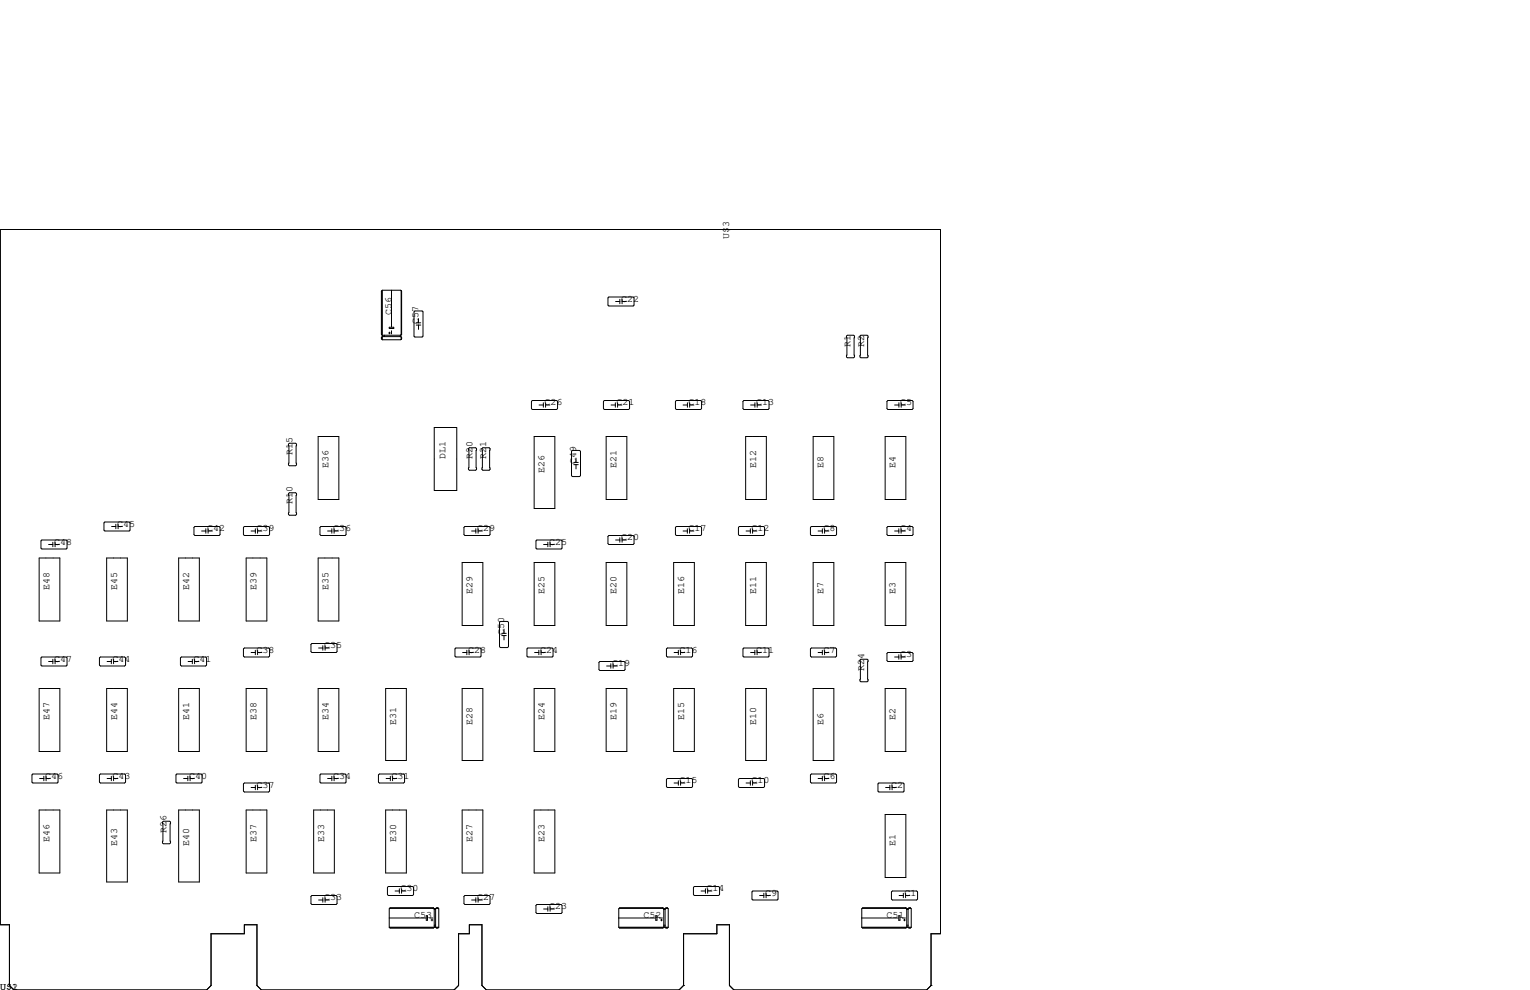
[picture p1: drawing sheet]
<svg xmlns="http://www.w3.org/2000/svg" width="432mm" height="279mm" viewBox="0 0 432 279" stroke-linecap="round" stroke-linejoin="round" font-family="sans-serif">
<g fill="none" stroke="#000" stroke-width=".28">
<path d="M107.8 82.2v12.2M107.8 95.2v.4M107.9 81.9l-.3 .3v12.2l.3 .2h5.2M107.9 81.9v14M107.9 81.9h5.2l.2 .3v12.2M108 94.7v.2M108.5 94.6v.4M109.7 94h.5M109.9 92.4h1.2v.3h-1.2zM109.9 93.7v.5M110.5 81.9v10.3M110.5 93.3v.9"/>
<path d="M113 94.6v.4M113.1 95h-5.2l-.3 .2v.4l.3 .3M113.1 95l.2 .2v.4M113.1 94.6v.4M113.2 82v12.5M113.2 95.1v.7M113.3 82.2v12.2M113.3 95.2v.4M113.3 95.6l-.2 .3h-5.2M113.3 94.4l-.2 .2M116.8 88l.3-.2h2l.3 .2v6.9l-.3 .2h-2l-.3-.2zM117.5 91.7h1.2"/>
<path d="M117.5 91.1h1.2M118.1 89.9v1.2M118.1 91.7v1.3M171.8 83.8h6.9l.2 .3v2l-.2 .3h-6.9l-.2-.3v-2zM173.7 85.1h1.2M174.9 84.5v1.2M175.6 84.5v1.2M175.6 85.1h1.2M239.1 94.6h1.8l.3 .3v5.8l-.3 .3h-1.8l-.2-.3v-5.8zM243 94.6h1.7l.3 .3v5.8l-.3 .3h-1.7l-.3-.3v-5.8zM150.2 113h6.9l.3 .3v2l-.3 .3h-6.9l-.2-.3v-2zM152.1 114.3h1.2"/>
<path d="M153.3 113.7v1.2M154 114.3h1.2M154 113.7v1.2M170.6 113h6.8l.3 .3v2l-.3 .3h-6.8l-.3-.3v-2zM172.5 114.3h1.2M173.7 113.7v1.2M174.3 114.3h1.2M174.3 113.7v1.2M190.9 113h6.8l.3 .3v2l-.3 .3h-6.8l-.3-.3v-2zM192.8 114.3h1.2M194 113.7v1.2M194.6 114.3h1.2"/>
<path d="M194.6 113.7v1.2M209.9 113h6.9l.2 .3v2l-.2 .3h-6.9l-.2-.3v-2zM211.8 114.3h1.3M213.1 113.7v1.2M213.7 114.3h1.2M213.7 113.7v1.2M250.6 113h6.8l.3 .3v2l-.3 .3h-6.8l-.3-.3v-2zM252.5 114.3h1.2M253.7 113.7v1.2M254.3 114.3h1.2M254.3 113.7v1.2M81.4 139.3l.3-.2h1.7l.3 .2v5.9l-.3 .2h-1.7l-.3-.2z"/>
<path d="M81.7 125.1h1.7l.3 .2v5.9l-.3 .2h-1.7l-.3-.2v-5.9zM89.8 123.2h5.8v17.8h-5.8zM122.6 120.6h6.3v17.8h-6.3zM132.5 126.4h1.7l.3 .2v5.9l-.3 .2h-1.7l-.3-.2v-5.9zM136.3 126.4h1.7l.3 .2v5.9l-.3 .2h-1.7l-.3-.2v-5.9zM150.7 123.2h5.9v20.3h-5.9zM161.3 127.4l.2-.3h2.1l.2 .3v6.8l-.2 .3h-2.1l-.2-.3zM161.9 130.5h1.3M161.9 131.1h1.3M162.6 129.3v1.2M162.6 131.1v1.2M171.1 123.2h5.8v17.8h-5.8z"/>
<path d="M210.4 123.2h5.9v17.8h-5.9zM229.5 123.2h5.8v17.8h-5.8zM249.8 123.2h5.9v17.8h-5.9zM11 157.5h5.9v17.8h-5.9zM11.8 152.4h6.9l.2 .3v2l-.2 .2h-6.9l-.2-.2v-2zM13.7 153.7h1.2M14.9 153v1.3M15.5 153.7h1.3M15.5 153v1.3M29.6 147.3h6.8l.3 .3v2l-.3 .3h-6.8l-.3-.3v-2zM30.1 157.5h5.8v17.8h-5.8zM31.5 148.6h1.2"/>
<path d="M32.7 148v1.2M33.3 148.6h1.2M33.3 148v1.2M50.4 157.5h5.9v17.8h-5.9zM54.7 148.8l.3-.2h6.8l.3 .2v2.1l-.3 .2h-6.8l-.3-.2zM56.9 149.9h1.2M58.1 149.2v1.3M58.7 149.9h1.2M58.7 149.2v1.3M68.7 148.8l.3-.2h6.8l.3 .2v2.1l-.3 .2h-6.8l-.3-.2zM69.5 157.5h5.8v17.8h-5.8zM70.9 149.9h1.2"/>
<path d="M72.1 149.2v1.3M72.7 149.9h1.2M72.7 149.2v1.3M89.8 157.5h5.8v17.8h-5.8zM90.6 148.6h6.8l.3 .2v2.1l-.3 .2h-6.8l-.3-.2v-2.1zM92.5 149.9h1.1M93.6 149.2v1.3M94.3 149.9h1.2M94.3 149.2v1.3M130.4 158.7h5.9v17.8h-5.9zM131.2 148.6h6.8l.3 .2v2.1l-.3 .2h-6.8l-.3-.2v-2.1zM133.1 149.9h1.2"/>
<path d="M134.3 149.2v1.3M134.9 149.9h1.2M134.9 149.2v1.3M150.7 158.7h5.9v17.8h-5.9zM151.5 152.4h6.9l.2 .3v2l-.2 .2h-6.9l-.2-.2v-2zM153.4 153.7h1.2M154.6 153v1.3M155.2 153.7h1.3M155.2 153v1.3M171.1 158.7h5.8v17.8h-5.8zM171.8 151.1h6.9l.2 .3v2l-.2 .3h-6.9l-.2-.3v-2zM173.7 152.4h1.2"/>
<path d="M174.9 151.8v1.2M175.6 151.8v1.2M175.6 152.4h1.2M190.1 158.7h5.9v17.8h-5.9zM190.9 148.6h6.8l.3 .2v2.1l-.3 .2h-6.8l-.3-.2v-2.1zM192.8 149.9h1.2M194 149.2v1.3M194.6 149.9h1.2M194.6 149.2v1.3M208.7 148.6h6.8l.3 .2v2.1l-.3 .2h-6.8l-.3-.2v-2.1zM210.4 158.7h5.9v17.8h-5.9zM210.6 149.9h1.2"/>
<path d="M211.8 149.2v1.3M212.4 149.9h1.2M212.4 149.2v1.3M229 148.6h6.8l.3 .2v2.1l-.3 .2h-6.8l-.3-.2v-2.1zM229.5 158.7h5.8v17.8h-5.8zM230.9 149.9h1.2M232.1 149.2v1.3M232.7 149.9h1.2M232.7 149.2v1.3M249.8 158.7h5.9v17.8h-5.9zM250.6 148.6h6.8l.3 .2v2.1l-.3 .2h-6.8l-.3-.2v-2.1zM252.5 149.9h1.2"/>
<path d="M253.7 149.2v1.3M254.3 149.2v1.3M254.3 149.9h1.2M141 175.6l.2-.2h2.1l.2 .2v6.9l-.2 .3h-2.1l-.2-.3zM141.6 179.4h1.3M141.6 178.7h1.3M142.2 177.5v1.2M142.2 179.4v1.2M11 194.3h5.9v17.8h-5.9zM11.8 185.4h6.9l.2 .3v2l-.2 .3h-6.9l-.2-.3v-2zM13.7 186.7h1.2M14.9 186.1v1.2"/>
<path d="M15.5 186.7h1.3M15.5 186.1v1.2M28.3 185.4h6.9l.2 .3v2l-.2 .3h-6.9l-.2-.3v-2zM30.1 194.3h5.8v17.8h-5.8zM30.2 186.7h1.2M31.4 186.1v1.2M32.1 186.7h1.2M32.1 186.1v1.2M50.4 194.3h5.9v17.8h-5.9zM50.9 185.7l.3-.3h6.8l.3 .3v2l-.3 .3h-6.8l-.3-.3zM53.1 186.7h1.2M54.3 186.1v1.2"/>
<path d="M54.9 186.7h1.2M54.9 186.1v1.2M68.7 183.1l.3-.2h6.8l.3 .2v2.1l-.3 .2h-6.8l-.3-.2zM69.5 194.3h5.8v17.8h-5.8zM70.9 184.1h1.2M72.1 183.5v1.3M72.7 184.1h1.2M72.7 183.5v1.3M87.8 181.9l.2-.3h6.9l.2 .3v2l-.2 .2h-6.9l-.2-.2zM89.8 194.3h5.8v17.8h-5.8zM89.9 182.9h1.2M91.1 182.2v1.3"/>
<path d="M91.7 182.9h1.3M91.7 182.2v1.3M108.8 194.3h5.9v20.3h-5.9zM128.4 183.1l.3-.2h6.8l.3 .2v2.1l-.3 .2h-6.8l-.3-.2zM130.4 194.3h5.9v20.3h-5.9zM130.6 184.1h1.1M131.7 183.5v1.3M132.4 184.1h1.2M132.4 183.5v1.3M149 182.9h6.8l.3 .2v2.1l-.3 .2h-6.8l-.3-.2v-2.1zM150.7 194.3h5.9v17.8h-5.9zM150.9 184.1h1.2"/>
<path d="M152.1 183.5v1.3M152.7 184.1h1.2M152.7 183.5v1.3M169.3 186.7h6.8l.3 .2v2.1l-.3 .2h-6.8l-.3-.2v-2.1zM171.1 194.3h5.8v17.8h-5.8zM171.2 188h1.2M172.4 187.3v1.3M173 187.3v1.3M173 188h1.2M188.3 182.9h6.9l.3 .2v2.1l-.3 .2h-6.9l-.2-.2v-2.1zM190.1 194.3h5.9v17.8h-5.9zM190.2 184.1h1.2"/>
<path d="M191.4 183.5v1.3M192.1 184.1h1.2M192.1 183.5v1.3M209.9 182.9h6.9l.2 .2v2.1l-.2 .2h-6.9l-.2-.2v-2.1zM210.4 194.3h5.9v20.3h-5.9zM211.8 184.1h1.2M213 183.5v1.3M213.7 184.1h1.2M213.7 183.5v1.3M229 182.9h6.8l.3 .2v2.1l-.3 .2h-6.8l-.3-.2v-2.1zM229.5 194.3h5.8v20.3h-5.8zM230.9 184.1h1.2"/>
<path d="M232.1 183.5v1.3M232.7 184.1h1.2M232.7 183.5v1.3M243 186.1h1.7l.3 .2v5.9l-.3 .2h-1.7l-.3-.2v-5.9zM249.8 194.3h5.9v17.8h-5.9zM250.6 184.1h6.8l.3 .3v2l-.3 .3h-6.8l-.3-.3v-2zM252.5 185.4h1.2M253.7 184.8v1.3M254.3 184.8v1.3M254.3 185.4h1.2M9.3 218.4h6.8l.3 .3v2l-.3 .3h-6.8l-.3-.3v-2zM11.2 219.7h1.2"/>
<path d="M12.4 219.1v1.2M13 219.7h1.2M13 219.1v1.2M28.3 218.4h6.9l.2 .3v2l-.2 .3h-6.9l-.2-.3v-2zM30.2 219.7h1.2M31.4 219.1v1.2M32.1 219.7h1.2M32.1 219.1v1.2M49.7 218.7l.2-.3h6.9l.2 .3v2l-.2 .3h-6.9l-.2-.3zM51.8 219.7h1.2M53 219.1v1.2M53.6 219.7h1.3"/>
<path d="M53.6 219.1v1.2M90.3 218.7l.3-.3h6.8l.3 .3v2l-.3 .3h-6.8l-.3-.3zM92.5 219.7h1.1M93.6 219.1v1.2M94.3 219.7h1.2M94.3 219.1v1.2M106.8 218.7l.3-.3h6.8l.3 .3v2l-.3 .3h-6.8l-.3-.3zM109 219.7h1.2M110.2 219.1v1.2M110.8 219.7h1.2M110.8 219.1v1.2M188.3 219.7h6.9l.3 .3v2l-.3 .2h-6.9l-.2-.2v-2z"/>
<path d="M208.7 219.7h6.8l.3 .3v2l-.3 .2h-6.8l-.3-.2v-2zM229 218.4h6.8l.3 .3v2l-.3 .3h-6.8l-.3-.3v-2zM230.9 219.7h1.2M232.1 219.1v1.2M232.7 219.1v1.2M232.7 219.7h1.2M11 228.6h5.9v17.8h-5.9zM30.1 228.6h5.8v20.3h-5.8zM45.8 232l.3-.2h1.8l.2 .2v5.9l-.2 .2h-1.8l-.3-.2zM50.4 228.6h5.9v20.3h-5.9zM68.7 221.2l.3-.2h6.8l.3 .2v2.1l-.3 .2h-6.8l-.3-.2zM69.5 228.6h5.8v17.8h-5.8z"/>
<path d="M70.9 222.2h1.2M72.1 221.6v1.3M72.7 222.2h1.2M72.7 221.6v1.3M88.5 228.6h5.9v17.8h-5.9zM108.8 228.6h5.9v17.8h-5.9zM130.4 228.6h5.9v17.8h-5.9zM150.7 228.6h5.9v17.8h-5.9zM190.2 221h1.2M191.4 220.3v1.3M192.1 221h1.2M192.1 220.3v1.3"/>
<path d="M210.6 221h1.2M211.8 220.3v1.3M212.4 221h1.2M212.4 220.3v1.3M248 221h6.9l.2 .2v2.1l-.2 .2h-6.9l-.2-.2v-2.1zM249.8 229.9h5.9v17.7h-5.9zM249.9 222.2h1.2M251.1 221.6v1.3M251.8 221.6v1.3M251.8 222.2h1.2M87.8 253l.2-.3h6.9l.2 .3v2l-.2 .3h-6.9l-.2-.3zM89.9 254h1.2"/>
<path d="M91.1 253.4v1.2M91.7 254h1.3M91.7 253.4v1.2M109.3 250.4l.3-.2h6.9l.2 .2v2.1l-.2 .2h-6.9l-.3-.2zM109.9 259.1h10.3M110 256.3h12.4M111.5 251.5h1.2M112.7 250.8v1.3M113.3 251.5h1.3M113.3 250.8v1.3M120.3 258.4h.4v1.3h-.4zM121.3 259.1h.9"/>
<path d="M121.7 259.7h.5M121.9 259.4v.5M122.3 256.2h-12.2l-.2 .3v5.2M122.3 256.2l-12.2 .1M122.3 256.2l.3 .3M122.6 256.5h.3M122.6 256.5v5.2l-.3 .2h-12.2l-.2-.2M122.6 256.6h.3M122.9 256.5v5.2l.3 .2h.4l.2-.2M123.1 256.3h.6M123.6 256.2h-.4l-.3 .3M123.6 256.2l-.4 .1"/>
<path d="M123.6 256.2l.2 .3v5.2M130.9 253l.3-.3h6.8l.3 .3v2l-.3 .3h-6.8l-.3-.3zM133.1 254h1.2M134.3 253.4v1.2M134.9 254h1.2M134.9 253.4v1.2M151.3 255.5l.2-.2h6.9l.2 .2v2.1l-.2 .2h-6.9l-.2-.2zM153.4 256.5h1.2M154.6 255.9v1.3M155.2 255.9v1.3M155.2 256.5h1.3M174.6 259.1h10.3"/>
<path d="M174.8 256.3h12.4M185.1 258.4h.3v1.3h-.3zM186.1 259.1h.8M186.4 259.7h.5M186.7 259.4v.5M187.1 256.2h-12.2l-.3 .3v5.2M187.1 256.2l-12.2 .1M187.1 256.2l.2 .3M187.3 256.5h.4M187.3 256.5v5.2l-.2 .2h-12.2l-.3-.2M187.3 256.6h.4M187.7 256.5v5.2l.3 .2h.3l.3-.2"/>
<path d="M187.8 256.3h.7M188.3 256.2h-.3l-.3 .3M188.3 256.2l-.3 .1M188.3 256.2l.3 .3v5.2M195.7 250.4l.3-.2h6.8l.3 .2v2.1l-.3 .2h-6.8l-.3-.2zM197.9 251.5h1.2M199.1 250.8v1.3M199.7 251.5h1.2M199.7 250.8v1.3M212.2 251.7l.3-.2h6.8l.3 .2v2l-.3 .3h-6.8l-.3-.3zM214.4 252.7h1.2M215.6 252.1v1.3"/>
<path d="M216.2 252.7h1.2M216.2 252.1v1.3M243.2 259.1h10.3M243.3 256.3h12.5M251.6 251.7l.2-.2h6.9l.3 .2v2l-.3 .3h-6.9l-.2-.3zM253.7 258.4h.3v1.3h-.3zM253.7 252.7h1.2M254.6 259.1h.9M254.9 252.1v1.3M255 259.7h.5M255.3 259.4v.5M255.6 252.1v1.3"/>
<path d="M255.6 252.7h1.2M255.7 256.2l-12.2 .1M255.7 256.2h-12.2l-.3 .3v5.2M255.7 256.2l.2 .3M255.9 256.5h.4M255.9 256.5v5.2l-.2 .2h-12.2l-.3-.2M255.9 256.6h.4M256.3 256.5v5.2l.2 .2h.4l.3-.2M256.4 256.3h.6M256.9 256.2l.3 .3v5.2M256.9 256.2h-.4l-.2 .3M256.9 256.2l-.4 .1"/>
<path d="M109.9 261.7h13.9M110.1 261.8h12.2M122.6 261.1h.3M122.7 261.6h.1M123.2 261.8h.4M174.6 261.7h14M174.9 261.8h12.2M187.3 261.1h.4M187.5 261.6h.1M188 261.8h.3M192.9 278.1h.1M192.9 278.1l-1.3 1.3h-54.3l-1.3-1.3v-17.1h-3.5v2.5h-3.1v14.6l-1.3 1.3h-54.3l-1.3-1.3v-17.1h-3.5v2.5h-9.4v14.6l-1.3 1.3h-54.4l-1.2-1.3v-17.1h-2.6v-196.2h265.3v198.7h-2.6v14.6"/>
<path d="M243.2 261.7h14M243.5 261.8h12.2M255.9 261.1h.4M256 261.6h.2M256.5 261.8h.4M262.8 278.1h.1M262.8 278.1l-1.3 1.3h-54.4l-1.2-1.3v-17.1h-3.6v2.5h-9.4v14.6"/>
</g>
<g font-size="2.8">
<text x="205.7" y="67.3" transform="rotate(-90 205.7 67.3)">U$3</text>
<text x="110.5" y="88.9" transform="rotate(-90 110.5 88.9)">C56</text>
<text x="175.3" y="85.1">C22</text>
<text x="118.1" y="91.4" transform="rotate(-90 118.1 91.4)">C57</text>
<text x="240" y="97.8" transform="rotate(-90 240 97.8)">R1</text>
<text x="243.8" y="97.8" transform="rotate(-90 243.8 97.8)">R2</text>
<text x="153.7" y="114.3">C26</text>
<text x="174" y="114.3">C21</text>
<text x="194.3" y="114.3">C18</text>
<text x="213.4" y="114.3">C13</text>
<text x="254" y="114.3">C5</text>
<text x="82.5" y="128.3" transform="rotate(-90 82.5 128.3)">R15</text>
<text x="125.7" y="129.5" transform="rotate(-90 125.7 129.5)">DL1</text>
<text x="133.3" y="129.5" transform="rotate(-90 133.3 129.5)">R20</text>
<text x="137.2" y="129.5" transform="rotate(-90 137.2 129.5)">R21</text>
<text x="162.6" y="130.8" transform="rotate(-90 162.6 130.8)">C49</text>
<text x="92.7" y="132.1" transform="rotate(-90 92.7 132.1)">E36</text>
<text x="153.7" y="133.3" transform="rotate(-90 153.7 133.3)">E26</text>
<text x="174" y="132.1" transform="rotate(-90 174 132.1)">E21</text>
<text x="213.4" y="132.1" transform="rotate(-90 213.4 132.1)">E12</text>
<text x="232.4" y="132.1" transform="rotate(-90 232.4 132.1)">E8</text>
<text x="252.7" y="132.1" transform="rotate(-90 252.7 132.1)">E4</text>
<text x="82.5" y="142.2" transform="rotate(-90 82.5 142.2)">R10</text>
<text x="33" y="148.6">C45</text>
<text x="58.4" y="149.9">C42</text>
<text x="72.4" y="149.9">C39</text>
<text x="94" y="149.9">C36</text>
<text x="134.6" y="149.9">C29</text>
<text x="194.3" y="149.9">C17</text>
<text x="212.1" y="149.9">C12</text>
<text x="232.4" y="149.9">C8</text>
<text x="254" y="149.9">C4</text>
<text x="15.2" y="153.7">C48</text>
<text x="154.9" y="153.7">C25</text>
<text x="175.3" y="152.4">C20</text>
<text x="14" y="166.4" transform="rotate(-90 14 166.4)">E48</text>
<text x="33" y="166.4" transform="rotate(-90 33 166.4)">E45</text>
<text x="53.3" y="166.4" transform="rotate(-90 53.3 166.4)">E42</text>
<text x="72.4" y="166.4" transform="rotate(-90 72.4 166.4)">E39</text>
<text x="92.7" y="166.4" transform="rotate(-90 92.7 166.4)">E35</text>
<text x="133.3" y="167.6" transform="rotate(-90 133.3 167.6)">E29</text>
<text x="153.7" y="167.6" transform="rotate(-90 153.7 167.6)">E25</text>
<text x="174" y="167.6" transform="rotate(-90 174 167.6)">E20</text>
<text x="193" y="167.6" transform="rotate(-90 193 167.6)">E16</text>
<text x="213.4" y="167.6" transform="rotate(-90 213.4 167.6)">E11</text>
<text x="232.4" y="167.6" transform="rotate(-90 232.4 167.6)">E7</text>
<text x="252.7" y="167.6" transform="rotate(-90 252.7 167.6)">E3</text>
<text x="142.2" y="179.1" transform="rotate(-90 142.2 179.1)">C50</text>
<text x="72.4" y="184.1">C38</text>
<text x="91.4" y="182.9">C35</text>
<text x="132.1" y="184.1">C28</text>
<text x="152.4" y="184.1">C24</text>
<text x="191.8" y="184.1">C16</text>
<text x="213.4" y="184.1">C11</text>
<text x="232.4" y="184.1">C7</text>
<text x="254" y="185.4">C3</text>
<text x="15.2" y="186.7">C47</text>
<text x="31.7" y="186.7">C44</text>
<text x="54.6" y="186.7">C41</text>
<text x="172.7" y="188">C19</text>
<text x="243.8" y="189.2" transform="rotate(-90 243.8 189.2)">R24</text>
<text x="14" y="203.2" transform="rotate(-90 14 203.2)">E47</text>
<text x="33" y="203.2" transform="rotate(-90 33 203.2)">E44</text>
<text x="53.3" y="203.2" transform="rotate(-90 53.3 203.2)">E41</text>
<text x="72.4" y="203.2" transform="rotate(-90 72.4 203.2)">E38</text>
<text x="92.7" y="203.2" transform="rotate(-90 92.7 203.2)">E34</text>
<text x="153.7" y="203.2" transform="rotate(-90 153.7 203.2)">E24</text>
<text x="174" y="203.2" transform="rotate(-90 174 203.2)">E19</text>
<text x="193" y="203.2" transform="rotate(-90 193 203.2)">E15</text>
<text x="252.7" y="203.2" transform="rotate(-90 252.7 203.2)">E2</text>
<text x="111.8" y="204.5" transform="rotate(-90 111.8 204.5)">E31</text>
<text x="133.3" y="204.5" transform="rotate(-90 133.3 204.5)">E28</text>
<text x="213.4" y="204.5" transform="rotate(-90 213.4 204.5)">E10</text>
<text x="232.4" y="204.5" transform="rotate(-90 232.4 204.5)">E6</text>
<text x="12.7" y="219.7">C46</text>
<text x="31.7" y="219.7">C43</text>
<text x="53.3" y="219.7">C40</text>
<text x="94" y="219.7">C34</text>
<text x="110.5" y="219.7">C31</text>
<text x="191.8" y="221">C15</text>
<text x="212.1" y="221">C10</text>
<text x="232.4" y="219.7">C6</text>
<text x="72.4" y="222.2">C37</text>
<text x="251.5" y="222.2">C2</text>
<text x="14" y="237.5" transform="rotate(-90 14 237.5)">E46</text>
<text x="33" y="238.8" transform="rotate(-90 33 238.8)">E43</text>
<text x="47" y="234.9" transform="rotate(-90 47 234.9)">R26</text>
<text x="53.3" y="238.8" transform="rotate(-90 53.3 238.8)">E40</text>
<text x="72.4" y="237.5" transform="rotate(-90 72.4 237.5)">E37</text>
<text x="91.4" y="237.5" transform="rotate(-90 91.4 237.5)">E33</text>
<text x="111.8" y="237.5" transform="rotate(-90 111.8 237.5)">E30</text>
<text x="133.3" y="237.5" transform="rotate(-90 133.3 237.5)">E27</text>
<text x="153.7" y="237.5" transform="rotate(-90 153.7 237.5)">E23</text>
<text x="252.7" y="238.8" transform="rotate(-90 252.7 238.8)">E1</text>
<text x="113" y="251.5">C30</text>
<text x="199.4" y="251.5">C14</text>
<text x="91.4" y="254">C33</text>
<text x="134.6" y="254">C27</text>
<text x="154.9" y="256.5">C23</text>
<text x="215.9" y="252.7">C9</text>
<text x="255.3" y="252.7">C1</text>
<text x="116.8" y="259.1">C53</text>
<text x="181.6" y="259.1">C52</text>
<text x="250.2" y="259.1">C51</text>
<text x="0" y="279.4">U$1</text>
<text x="3.4" y="279.4">2</text>
</g>
</svg>
